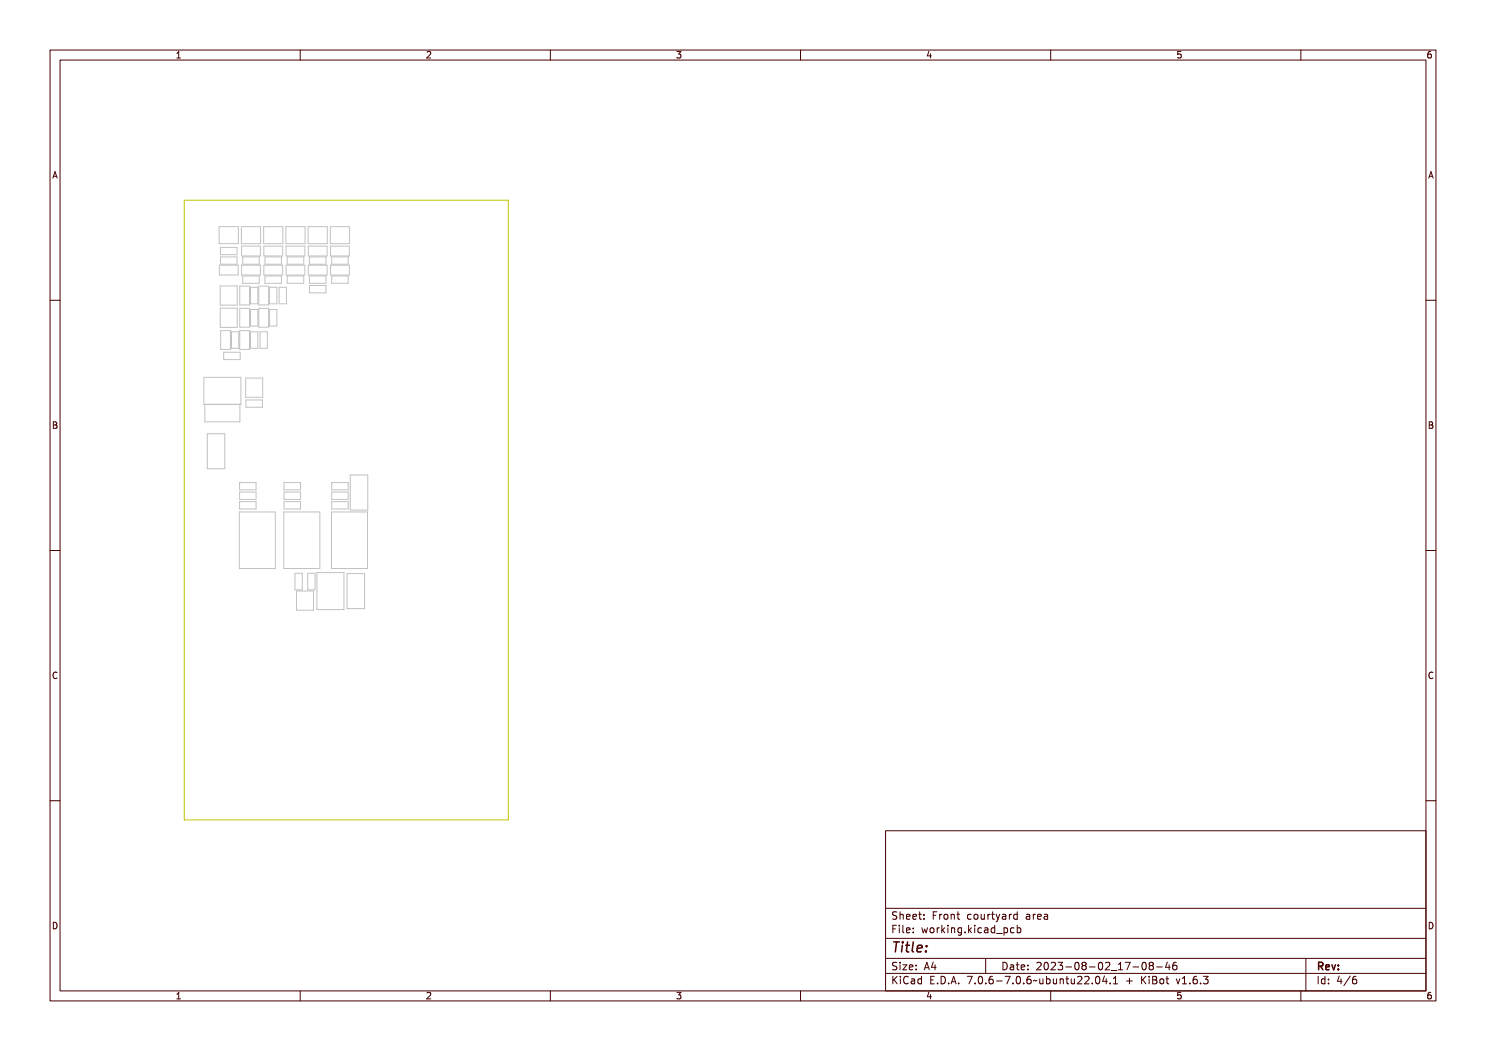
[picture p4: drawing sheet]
<svg xmlns="http://www.w3.org/2000/svg" width="297mm" height="210mm" viewBox="0 0 297 210" stroke-linecap="round" stroke-linejoin="round" font-family="sans-serif">
<g fill="none" stroke="#c2c2c2" stroke-width=".2">
<path d="M43.8 45.3h3.8v3.4h-3.8zM43.8 53h3.8v2h-3.8zM44 57.1h3.4v3.9h-3.4zM44.1 51.3h3.3v1.5h-3.3zM44.1 49.4h3.3v1.5h-3.3zM47.9 57.2h2v3.7h-2zM48.2 45.3h3.9v3.4h-3.9zM48.3 53h3.7v2h-3.7zM48.3 49.2h3.7v1.9h-3.7zM48.5 51.3h3.3v1.5h-3.3zM48.5 55.2h3.3v1.4h-3.3zM50.1 57.4h1.4v3.3h-1.4z"/>
<path d="M51.7 57.2h2v3.7h-2zM52.7 45.3h3.8v3.4h-3.8zM52.7 53h3.8v2h-3.8zM52.7 49.2h3.8v1.9h-3.8zM53 51.3h3.3v1.5h-3.3zM53 55.2h3.3v1.4h-3.3zM53.9 57.4h1.4v3.3h-1.4zM55.8 57.4h1.4v3.3h-1.4zM57.1 45.3h3.9v3.4h-3.9zM57.2 53h3.7v2h-3.7zM57.2 49.2h3.7v1.9h-3.7zM57.4 51.3h3.3v1.5h-3.3z"/>
<path d="M57.4 55.2h3.3v1.4h-3.3zM61.6 45.3h3.8v3.4h-3.8zM61.6 53h3.8v2h-3.8zM61.6 49.2h3.8v1.9h-3.8zM61.9 51.3h3.2v1.5h-3.2zM61.9 55.2h3.2v1.4h-3.2zM61.9 57.1h3.2v1.4h-3.2zM66 45.3h3.9v3.4h-3.9zM66.1 53h3.7v2h-3.7zM66.1 49.2h3.7v1.9h-3.7zM66.3 51.3h3.3v1.5h-3.3zM66.3 55.2h3.3v1.4h-3.3z"/>
<path d="M40.8 75.4h7.3v5.4h-7.3zM44 61.6h3.4v3.8h-3.4zM44.1 66.1h2v3.7h-2zM44.7 70.4h3.3v1.4h-3.3zM46.3 66.3h1.4v3.3h-1.4zM47.9 66.1h2v3.7h-2zM47.9 61.6h2v3.8h-2zM49.1 75.5h3.4v3.9h-3.4zM49.2 79.9h3.2v1.5h-3.2zM50.1 61.9h1.4v3.2h-1.4zM50.1 66.3h1.4v3.3h-1.4zM51.7 61.6h2v3.8h-2z"/>
<path d="M52 66.3h1.4v3.3h-1.4zM53.9 61.9h1.4v3.2h-1.4zM40.9 80.8v3.5h7.1v-3.5M41.4 86.7h3.5v7h-3.5zM47.9 98.3h3.3v1.5h-3.3zM47.9 96.4h3.3v1.5h-3.3zM56.8 98.3h3.3v1.5h-3.3zM56.8 96.4h3.3v1.5h-3.3zM66.3 98.3h3.3v1.5h-3.3zM66.3 96.4h3.3v1.5h-3.3zM70 94.9h3.5v7h-3.5zM47.8 102.3h7.2v11.3h-7.2z"/>
<path d="M47.9 100.2h3.3v1.5h-3.3zM56.7 102.3h7.2v11.3h-7.2zM56.8 100.2h3.3v1.5h-3.3zM59 114.6h1.4v3.3h-1.4zM59.3 118.1h3.4v3.8h-3.4zM61.5 114.6h1.5v3.3h-1.5zM63.3 114.4h5.4v7.4h-5.4zM66.3 102.3h7.1v11.3h-7.1zM66.3 100.2h3.3v1.5h-3.3zM69.4 114.6h3.5v7h-3.5z"/>
</g>
<path d="M36.8 40h64.8v123.8h-64.8z" fill="none" stroke="#c2c200" stroke-width=".2"/>
<g fill="none" stroke="#480000" stroke-width=".2">
<path d="M10 10h277v190h-277zM12 12h273v186h-273zM60 10v2M110 10v2M160 10v2M210 10v2M260 10v2M10 60h2M285 60h2M10 110h2M285 110h2M10 160h2"/>
<path d="M285 160h2M177 166h108v32h-108zM60 198v2M110 198v2M160 198v2M177 181.5h108M177 187.5h108M177 191.5h108M177 194.5h108M178.1 195.2h.2v.6l.6-.6h.3l-.6 .6 .6 .8h-.2l-.5-.7-.2 .2v.5h-.2zM178.2 185h.9v.2h-.7v.4h.6v.2h-.6v.7h-.2zM178.3 182.4l.5-.1h.2v.2a.31 .31 0 0 0-.5-.1 .31 .31 0 0 0 0 .5 .5 .5 0 0 1 .6 .6 .5 .5 0 0 1-.8 .2l-.1-.2a.34 .34 0 0 0 .4 .1 .34 .34 0 0 0 .1-.5 .47 .47 0 0 1-.5-.2 .47 .47 0 0 1 .1-.5z"/>
<path d="M178.3 192.5l.5-.1h.2v.2a.31 .31 0 0 0-.5-.1 .31 .31 0 0 0 0 .5 .5 .5 0 0 1 .6 .6 .5 .5 0 0 1-.8 .2l-.1-.2a.34 .34 0 0 0 .4 .1 .34 .34 0 0 0 .1-.5 .47 .47 0 0 1-.5-.2 .47 .47 0 0 1 .1-.5zM179.4 182.2h.2v.6a.35 .35 0 0 1 .4-.1 .35 .35 0 0 1 .2 .4v.6h-.2v-.8h-.4v.8h-.2zM179.5 185.4h.4v.9h.4v.2h-.9v-.2h.3v-.8h-.2zM179.5 192.8h.4v.9h.4v.1h-.9v-.1h.3v-.8h-.2zM179.5 195.6h.4v.9h.4v.1h-.9v-.1h.3v-.8h-.2zM179.7 184.9h.2v.3h-.2zM179.7 192.3h.2v.3h-.2zM179.7 195.1h.2v.3h-.2zM180.6 184.9h.4v1.3l.4 .1v.2l-.5-.2v-1.2h-.3zM180.6 192.8h.8l-.6 .9h.6v.1h-.8l.6-.9h-.6zM180.7 182.8l.1-.1a.49 .49 0 0 1 .5 0 .49 .49 0 0 1 .2 .5h-.8a.42 .42 0 0 0 .3 .4 .42 .42 0 0 0 .4-.1 .47 .47 0 0 1-.4 .3 .47 .47 0 0 1-.4-.3zM180.7 195.4a.4 .4 0 0 1 .4-.3 .4 .4 0 0 1 .4 .3 .56 .56 0 0 0-.8 .4 .56 .56 0 0 0 .5 .7l.3-.1a.43 .43 0 0 1-.5 .3 .43 .43 0 0 1-.4-.4v-.6z"/>
<path d="M180.8 182.9l.4-.1 .1 .3h-.6zM181.8 195.6l.3-.1a.43 .43 0 0 1 .5 .5v.6h-.1v-.1a.38 .38 0 0 1-.5 .2 .38 .38 0 0 1-.2-.5 .38 .38 0 0 1 .4-.2h.3a.35 .35 0 0 0-.3-.4 .35 .35 0 0 0-.4 .2zM181.9 182.8l.1-.1a.49 .49 0 0 1 .5 0 .49 .49 0 0 1 .2 .5h-.8a.42 .42 0 0 0 .3 .4 .42 .42 0 0 0 .5-.1 .47 .47 0 0 1-.5 .3 .47 .47 0 0 1-.4-.3zM181.9 185.5l.1-.1a.49 .49 0 0 1 .5 0 .49 .49 0 0 1 .2 .5h-.8a.42 .42 0 0 0 .3 .4 .42 .42 0 0 0 .5-.1 .47 .47 0 0 1-.5 .3 .47 .47 0 0 1-.4-.3zM181.9 192.9l.1-.1a.49 .49 0 0 1 .5 0 .49 .49 0 0 1 .2 .5h-.8a.42 .42 0 0 0 .3 .4 .42 .42 0 0 0 .5-.1 .47 .47 0 0 1-.5 .3 .47 .47 0 0 1-.4-.3zM182 196.2l.5-.1a.31 .31 0 0 1-.2 .4 .31 .31 0 0 1-.4-.1zM182 182.9l.4-.1 .1 .3h-.6zM182 185.6l.4-.1 .1 .3h-.6zM182 193l.4-.1 .1 .3h-.6zM183 195.7l.4-.2 .2 .2v-.6h.2v1.5h-.2v-.1a.42 .42 0 0 1-.5 .1 .42 .42 0 0 1-.2-.5zM183.2 195.8l.1-.1a.4 .4 0 0 1 .3 .4 .4 .4 0 0 1-.3 .4l-.2-.2zM183.2 182.3h.2v.4h.4v.1h-.4v.7l.4 .1v.1h-.4l-.1-.1-.1-.8h-.3v-.1h.3z"/>
<path d="M183.3 185.4h.2v.3h-.2zM183.3 186.2h.2v.3h-.2zM183.3 192.8h.2v.3h-.2zM183.3 193.6h.2v.2h-.2zM184.5 182.7h.2v.3h-.2zM184.5 183.5h.2v.2h-.2zM185.2 185.4h.2l.2 .8 .1-.5h.2l.2 .5 .1-.8h.2l-.2 1.1h-.2l-.2-.7-.2 .7h-.1zM185.4 195.2h.9v.2h-.7v.4h.6v.2h-.6v.5h.7v.1h-.9zM185.7 192.4h.2l.5 1.4h-.2l-.1-.3h-.5l-.1 .3h-.2zM185.8 192.6l.2 .7h-.4zM186.6 182.3h.9v.2h-.7v.4h.6v.2h-.6v.6h-.2zM186.8 185.6l.1-.1a.39 .39 0 0 1 .4 .4 .39 .39 0 0 1-.4 .4l-.1-.2z"/>
<path d="M186.9 196.4h.2v.2h-.2zM187.1 192.4h.2v.9h.2v.2h-.2v.3h-.2v-.3h-.6zM187.1 192.6v.7h-.4zM187.8 195.2a.76 .76 0 0 1 .9 .7 .76 .76 0 0 1-.9 .7zM188 195.4a.57 .57 0 0 1 .5 .5 .57 .57 0 0 1-.5 .6zM188 182.7h.2v.2v-.1a.29 .29 0 0 1 .3-.2 .29 .29 0 0 1 .3 .3 .37 .37 0 0 0-.5-.1 .37 .37 0 0 0-.1 .4v.5h-.2zM188 185.4h.2v.2v-.1a.29 .29 0 0 1 .3-.2 .29 .29 0 0 1 .3 .3 .37 .37 0 0 0-.5-.1 .37 .37 0 0 0-.1 .4v.6h-.2zM189.1 184.9h.1v.9l.5-.4h.2l-.4 .4 .5 .7h-.2l-.4-.6-.2 .1v.5h-.1zM189.2 182.9l.1-.1a.39 .39 0 0 1 .4 .4 .39 .39 0 0 1-.4 .4l-.1-.2zM189.3 196.4h.3v.2h-.3zM190.2 182.7h.2v.1a.35 .35 0 0 1 .4-.1 .35 .35 0 0 1 .3 .4v.6h-.2l-.1-.8h-.3l-.1 .8h-.2zM190.3 185.4h.4v.9h.4v.2h-.9v-.2h.4v-.8h-.3z"/>
<path d="M190.5 195.2h.3l.4 1.4h-.2l-.1-.3h-.5l-.1 .3h-.2zM190.6 184.9h.1v.3h-.1zM190.6 195.4l.2 .7h-.4zM191.4 185.4h.2v.1a.35 .35 0 0 1 .4-.1 .35 .35 0 0 1 .3 .4v.7h-.2l-.1-.9h-.3l-.1 .9h-.2zM191.7 182.3h.1v.4h.4v.1h-.4v.7l.4 .1v.1h-.4l-.1-.1v-.8h-.3v-.1h.3zM191.7 196.4h.3v.2h-.3zM192.7 185.5l.3-.2 .3 .2v-.1h.2v1a.53 .53 0 0 1-.8 .4v-.2a.36 .36 0 0 0 .4 .1 .36 .36 0 0 0 .2-.4l-.1 .1a.53 .53 0 0 1-.7-.3 .53 .53 0 0 1 .2-.6zM192.8 185.6l.1-.1a.39 .39 0 0 1 .4 .4 .39 .39 0 0 1-.4 .4l-.1-.2zM193.8 195.2h.9l-.5 1.4h-.2l.5-1.2h-.7zM194 182.8a.39 .39 0 0 1 .4-.2 .39 .39 0 0 1 .3 .3 .4 .4 0 0 0-.6 0 .4 .4 0 0 0 0 .6 .4 .4 0 0 0 .6 0 .45 .45 0 0 1-.6 .3 .45 .45 0 0 1-.3-.6zM194.1 186.2h.3v.3h-.3zM195.1 184.9h.2v.9l.4-.4h.3l-.5 .4 .5 .7h-.2l-.4-.6-.1 .1v.5h-.2z"/>
<path d="M195.2 182.9l.1-.1a.39 .39 0 0 1 .4 .4 .39 .39 0 0 1-.4 .4l-.1-.2zM195.3 196.4h.3v.2h-.3zM196.2 182.7h.2v.8l.2 .1 .3-.2v-.7h.2v1h-.2v-.1a.35 .35 0 0 1-.4 .2 .35 .35 0 0 1-.3-.5zM196.3 185.4h.5v.9h.3v.2h-.9v-.2h.4v-.8h-.3zM196.3 195.4a.57 .57 0 0 1 .7 0 .57 .57 0 0 1 .1 .8 .5 .5 0 0 1-.6 .5 .5 .5 0 0 1-.3-.8zM196.5 195.4a.61 .61 0 0 1 .4 1l-.1 .1a.61 .61 0 0 1-.4-1zM196.6 184.9h.2v.3h-.2zM197 191.5v3M197.6 185.5a.39 .39 0 0 1 .4-.2 .39 .39 0 0 1 .3 .3 .4 .4 0 0 0-.6 0 .4 .4 0 0 0 0 .6 .4 .4 0 0 0 .6 0 .45 .45 0 0 1-.6 .3 .45 .45 0 0 1-.3-.6zM197.6 182.7h.2v.2v-.1a.29 .29 0 0 1 .4-.2 .29 .29 0 0 1 .2 .3 .37 .37 0 0 0-.4-.1 .37 .37 0 0 0-.2 .4v.5h-.2zM197.7 196.4h.3v.2h-.3zM198.7 185.4l.2-.1a.43 .43 0 0 1 .6 .5v.7h-.2v-.2a.38 .38 0 0 1-.5 .2 .38 .38 0 0 1-.2-.5 .38 .38 0 0 1 .5-.2h.2a.35 .35 0 0 0-.3-.4 .35 .35 0 0 0-.3 .2z"/>
<path d="M198.7 195.4a.38 .38 0 0 1 .4-.3 .38 .38 0 0 1 .3 .3 .43 .43 0 0 0-.5 0 .43 .43 0 0 0-.1 .5 .46 .46 0 0 1 .7 .1 .46 .46 0 0 1-.2 .6 .46 .46 0 0 1-.7-.2zM198.8 186l.5-.1a.31 .31 0 0 1-.1 .4 .31 .31 0 0 1-.4-.1zM198.9 182.3h.2v.4h.4v.1h-.4v.7l.4 .1v.1h-.4l-.2-.1v-.8h-.3v-.1h.3zM199.8 182.7h.1l.4 .8 .3-.8h.2l-.3 .7a.68 .68 0 0 1-.7 .8l.4-.5zM199.9 185.5l.3-.2 .3 .2v-.6h.2v1.6h-.2v-.2a.42 .42 0 0 1-.5 .1 .42 .42 0 0 1-.2-.5zM200 196h.5v.2h-.5zM200 185.6l.1-.1a.39 .39 0 0 1 .4 .4 .39 .39 0 0 1-.4 .4l-.1-.2zM200.1 192.4a.76 .76 0 0 1 1 .7 .76 .76 0 0 1-1 .7zM200.3 192.6a.57 .57 0 0 1 .6 .5 .57 .57 0 0 1-.6 .6zM200.9 186.8l1.2 .1zM201 195.2h.9l-.5 1.4h-.2l.5-1.2h-.7zM201.1 182.7l.2-.1a.43 .43 0 0 1 .6 .5v.6h-.2v-.1a.38 .38 0 0 1-.5 .2 .38 .38 0 0 1-.2-.5 .38 .38 0 0 1 .5-.2h.2a.35 .35 0 0 0-.2-.4 .35 .35 0 0 0-.4 .2z"/>
<path d="M201.2 183.3l.5-.1a.31 .31 0 0 1-.1 .4 .31 .31 0 0 1-.4-.1zM201.4 192.8l.3-.1a.43 .43 0 0 1 .5 .5v.6h-.1v-.1a.38 .38 0 0 1-.5 .2 .38 .38 0 0 1-.2-.5 .38 .38 0 0 1 .4-.2h.3a.35 .35 0 0 0-.3-.4 .35 .35 0 0 0-.4 .2zM201.6 193.4l.5-.1a.31 .31 0 0 1-.2 .4 .31 .31 0 0 1-.4-.1zM202.2 185.4h.2v.1a.53 .53 0 0 1 .8 .3 .53 .53 0 0 1-.6 .7l-.2-.2v.6h-.2zM202.4 182.7h.2v.2l.1-.1a.29 .29 0 0 1 .3-.2 .29 .29 0 0 1 .2 .3 .37 .37 0 0 0-.4-.1 .37 .37 0 0 0-.2 .4v.5h-.2zM202.5 185.6l.1-.1a.4 .4 0 0 1 .4 .4 .4 .4 0 0 1-.4 .4l-.2-.2zM202.5 196.4h.3v.2h-.3zM202.8 192.4h.2v.4h.4v.1h-.4v.7l.4 .1v.1h-.4l-.2-.1v-.8h-.3v-.1h.3zM203.5 182.8l.3-.2 .3 .2v-.6h.2v1.5h-.2v-.1a.42 .42 0 0 1-.5 .1 .42 .42 0 0 1-.2-.5zM203.5 195.4a.57 .57 0 0 1 .8 0 .57 .57 0 0 1 0 .8 .5 .5 0 0 1-.6 .5 .5 .5 0 0 1-.3-.8zM203.6 185.5a.39 .39 0 0 1 .4-.2 .39 .39 0 0 1 .3 .3 .4 .4 0 0 0-.5 0 .4 .4 0 0 0 0 .6 .4 .4 0 0 0 .5 0 .45 .45 0 0 1-.6 .3 .45 .45 0 0 1-.2-.6zM203.6 182.9l.1-.1a.4 .4 0 0 1 .4 .4 .4 .4 0 0 1-.4 .4l-.1-.2z"/>
<path d="M203.7 195.4a.61 .61 0 0 1 .4 1l-.1 .1a.61 .61 0 0 1-.3-1zM203.9 192.9l.1-.1a.49 .49 0 0 1 .5 0 .49 .49 0 0 1 .2 .5h-.8a.42 .42 0 0 0 .3 .4 .42 .42 0 0 0 .5-.1 .47 .47 0 0 1-.5 .3 .47 .47 0 0 1-.4-.3zM204 193l.4-.1 .1 .3h-.6zM204.7 184.9h.1v.6a.53 .53 0 0 1 .8 .3 .53 .53 0 0 1-.6 .7l-.2-.2v.2h-.1zM204.9 185.6l.1-.1a.39 .39 0 0 1 .4 .4 .39 .39 0 0 1-.4 .4l-.1-.2zM204.9 196.4h.3v.2h-.3zM205.3 192.8h.2v.3h-.2zM205.3 193.6h.2v.2h-.2zM205.9 182.7l.3-.1a.43 .43 0 0 1 .5 .5v.6h-.2v-.1a.38 .38 0 0 1-.5 .2 .38 .38 0 0 1-.2-.5 .38 .38 0 0 1 .5-.2h.2a.35 .35 0 0 0-.2-.4 .35 .35 0 0 0-.4 .2zM205.9 195.4a.38 .38 0 0 1 .4-.3 .38 .38 0 0 1 .3 .3 .43 .43 0 0 0-.5 0 .43 .43 0 0 0-.1 .5 .46 .46 0 0 1 .7 .1 .46 .46 0 0 1-.2 .6 .46 .46 0 0 1-.6-.2zM206.1 183.3l.4-.1a.31 .31 0 0 1-.1 .4 .31 .31 0 0 1-.4-.1zM207 196l1-.1a.49 .49 0 0 1-.8 .1l-.2 .2z"/>
<path d="M207.2 182.7h.2v.2l.1-.1a.29 .29 0 0 1 .3-.2 .29 .29 0 0 1 .2 .3 .37 .37 0 0 0-.4-.1 .37 .37 0 0 0-.2 .4v.5h-.2zM207.4 192.5a.53 .53 0 0 1 .8 .1 .53 .53 0 0 1-.3 .7l-.3 .4h.7v.1h-.9l.3-.5a.4 .4 0 0 0 .3-.4 .4 .4 0 0 0-.3-.4l-.3 .2zM208.3 195.6h.1l.1 .8 .2 .1 .2-.2v-.7h.2v1h-.2v-.1a.35 .35 0 0 1-.4 .2 .35 .35 0 0 1-.2-.5zM208.3 182.8l.2-.1a.49 .49 0 0 1 .5 0 .49 .49 0 0 1 .2 .5h-.8a.42 .42 0 0 0 .3 .4 .42 .42 0 0 0 .4-.1 .47 .47 0 0 1-.4 .3 .47 .47 0 0 1-.4-.3zM208.5 182.9l.3-.1 .2 .3h-.6zM208.7 192.6a.57 .57 0 0 1 .7 0 .57 .57 0 0 1 .1 .8 .5 .5 0 0 1-.6 .5 .5 .5 0 0 1-.3-.8zM208.9 192.6a.61 .61 0 0 1 .3 1l-.1 .1a.61 .61 0 0 1-.3-1zM209.5 195.1h.2v.6a.53 .53 0 0 1 .7 .3 .53 .53 0 0 1-.6 .7l-.1-.2v.1h-.2zM209.5 182.7l.3-.1a.43 .43 0 0 1 .5 .5v.6h-.2v-.1a.38 .38 0 0 1-.5 .2 .38 .38 0 0 1-.2-.5 .38 .38 0 0 1 .5-.2h.2a.35 .35 0 0 0-.2-.4 .35 .35 0 0 0-.4 .2zM209.7 183.3l.4-.1a.31 .31 0 0 1-.1 .4 .31 .31 0 0 1-.4-.1zM209.7 195.8l.1-.1a.4 .4 0 0 1 .4 .4 .4 .4 0 0 1-.4 .4l-.1-.2zM209.8 192.5a.53 .53 0 0 1 .8 .1 .53 .53 0 0 1-.3 .7l-.3 .4h.7v.1h-.9l.3-.5a.4 .4 0 0 0 .3-.4 .4 .4 0 0 0-.3-.4l-.3 .2z"/>
<path d="M210 198v2M210.7 195.6h.2v.8l.2 .1 .2-.2v-.7h.2v1h-.2v-.1a.35 .35 0 0 1-.4 .2 .35 .35 0 0 1-.2-.5zM211 192.4a.46 .46 0 0 1 .6 0 .46 .46 0 0 1 .1 .6l-.1 .1a.47 .47 0 0 1 .2 .7 .47 .47 0 0 1-.7 0l-.1-.2a.35 .35 0 0 0 .5 .1 .35 .35 0 0 0 0-.5h-.3v-.2a.29 .29 0 0 0 .4-.1 .29 .29 0 0 0-.1-.4 .29 .29 0 0 0-.4 .1h-.1zM211.9 195.6h.2v.1a.35 .35 0 0 1 .4-.1 .35 .35 0 0 1 .2 .4v.6h-.2v-.8h-.4v.8h-.2zM212.4 193.2h.5v.2h-.5zM213.3 195.2h.2v.4h.4v.1h-.4v.7l.4 .1v.1h-.4l-.2-.1v-.8h-.3v-.1h.3zM213.5 192.6a.57 .57 0 0 1 .7 0 .57 .57 0 0 1 .1 .8 .5 .5 0 0 1-.6 .5 .5 .5 0 0 1-.3-.8zM213.7 192.6a.61 .61 0 0 1 .3 1v.1a.61 .61 0 0 1-.4-1zM214.3 195.6h.2v.8l.2 .1 .2-.2v-.7h.2v1h-.2v-.1a.35 .35 0 0 1-.4 .2 .35 .35 0 0 1-.2-.5zM214.7 192.5a.41 .41 0 0 1 .7-.1 .41 .41 0 0 1-.2 .7 .42 .42 0 0 1 .2 .6 .42 .42 0 0 1-.7 0 .42 .42 0 0 1 .2-.6l-.3-.2zM215.5 195.3a.53 .53 0 0 1 .8 .1 .53 .53 0 0 1-.3 .7l-.3 .4h.6v.1h-.9l.4-.5a.4 .4 0 0 0 .3-.4 .4 .4 0 0 0-.3-.4l-.3 .2zM216 193.2h.5v.2h-.5z"/>
<path d="M216.7 195.3a.53 .53 0 0 1 .8 .1 .53 .53 0 0 1-.3 .7l-.3 .4h.6v.1h-.9l.4-.5a.4 .4 0 0 0 .3-.4 .4 .4 0 0 0-.3-.4l-.3 .2zM217.1 192.6a.57 .57 0 0 1 .7 0 .57 .57 0 0 1 .1 .8 .5 .5 0 0 1-.6 .5 .5 .5 0 0 1-.3-.8zM217.3 192.6a.61 .61 0 0 1 .3 1v.1a.61 .61 0 0 1-.4-1zM218.2 196.4h.2v.2h-.2zM218.2 192.5a.53 .53 0 0 1 .8 .1 .53 .53 0 0 1-.3 .7l-.3 .4h.7v.1h-.9l.3-.5a.4 .4 0 0 0 .4-.4 .4 .4 0 0 0-.4-.4l-.3 .2zM219.2 195.4a.57 .57 0 0 1 .7 0 .57 .57 0 0 1 .1 .8 .5 .5 0 0 1-.7 .5 .5 .5 0 0 1-.3-.8zM219.2 194.2l1.3 .1zM219.4 195.4a.61 .61 0 0 1 .3 1l-.1 .1a.61 .61 0 0 1-.3-1zM220.7 192.5l.5-.1v1.3h.3v.1h-.8v-.1h.3v-1.1h-.3zM220.8 195.2h.2v.9h.2v.2h-.2v.3h-.2v-.3h-.6zM220.8 195.4v.7h-.4zM221.8 196.4h.2v.2h-.2z"/>
<path d="M221.8 192.4h.9l-.5 1.4h-.2l.5-1.2h-.7zM222.8 195.3l.5-.1v1.3h.3v.1h-.8v-.1h.3v-1.1h-.3zM223.2 193.2h.5v.2h-.5zM224.3 192.6a.57 .57 0 0 1 .8 0 .57 .57 0 0 1 0 .8 .5 .5 0 0 1-.6 .5 .5 .5 0 0 1-.3-.8zM224.5 192.6a.61 .61 0 0 1 .4 1l-.1 .1a.61 .61 0 0 1-.3-1zM225.4 195.5h.2v.4h.4v.2h-.4v.4h-.2v-.4h-.4v-.2h.4zM225.5 192.5a.41 .41 0 0 1 .7-.1 .41 .41 0 0 1-.2 .7 .42 .42 0 0 1 .2 .6 .42 .42 0 0 1-.7 0 .42 .42 0 0 1 .2-.6l-.3-.2zM226.8 193.2h.5v.2h-.5zM227.5 195.2h.2v.6l.6-.6h.2l-.6 .6 .6 .8h-.2l-.5-.7-.1 .2v.5h-.2zM228.4 192.4h.2v.9h.2v.2h-.2v.3h-.2v-.3h-.6zM228.4 192.6v.7h-.5zM228.8 195.6h.4v.9h.4v.1h-.9v-.1h.4v-.8h-.3z"/>
<path d="M229.1 195.1h.1v.3h-.1zM229.1 192.6a.38 .38 0 0 1 .4-.3 .38 .38 0 0 1 .3 .3 .43 .43 0 0 0-.5 0 .43 .43 0 0 0-.1 .5 .46 .46 0 0 1 .7 .1 .46 .46 0 0 1-.2 .6 .46 .46 0 0 1-.6-.2zM229.9 195.2h.4a.35 .35 0 0 1 .5 .2 .35 .35 0 0 1-.3 .5 .41 .41 0 0 1 .3 .5 .41 .41 0 0 1-.5 .2h-.4zM230.1 196h.2a.27 .27 0 0 1 .3 .2 .27 .27 0 0 1-.3 .3h-.2zM230.1 195.4h.2a.23 .23 0 0 1 .3 .2 .23 .23 0 0 1-.3 .2h-.2zM231.2 193.2h1.1M231.3 195.8l.1-.1a.39 .39 0 0 1 .4 .4 .39 .39 0 0 1-.4 .4l-.1-.2zM232.6 195.2h.1v.4h.4v.1h-.4l.1 .7 .3 .1v.1h-.3l-.2-.1v-.8h-.3v-.1h.3zM233.3 192.2l-.3 1.1h.9M233.7 192.8v1M234.6 195.6h.2l.3 .9 .4-.9h.2l-.4 1h-.3zM235.1 192.3l-.4 .1a1.01 1.01 0 0 0 0 1.4l.5-.2v-.5l-.2-.2h-.3l-.3 .2"/>
<path d="M236 195.3l.5-.1v1.3h.3v.1h-.8v-.1h.3v-1.1h-.3zM237.4 196.4h.3v.2h-.3zM238.4 195.4a.38 .38 0 0 1 .4-.3 .38 .38 0 0 1 .3 .3 .43 .43 0 0 0-.5 0 .43 .43 0 0 0-.1 .5 .46 .46 0 0 1 .7 .1 .46 .46 0 0 1-.2 .6 .46 .46 0 0 1-.7-.2zM239.8 196.4h.3v.2h-.3zM240.7 195.2a.46 .46 0 0 1 .6 0 .46 .46 0 0 1 .1 .6l-.1 .1a.47 .47 0 0 1 .2 .7 .47 .47 0 0 1-.7 0l-.1-.2a.35 .35 0 0 0 .5 .1 .35 .35 0 0 0 0-.5l-.3-.1v-.1a.29 .29 0 0 0 .4-.1 .29 .29 0 0 0-.1-.4 .29 .29 0 0 0-.4 .1h-.1zM260 198v2M261 191.5v6.5M263.2 195.2h.8v.2h-.3v1.1h.3v.1h-.8v-.1h.3v-1.1h-.3zM264.4 195.7l.3-.2 .3 .2v-.6h.2v1.5h-.2v-.1a.42 .42 0 0 1-.5 .1 .42 .42 0 0 1-.2-.5zM264.6 195.8l.1-.1a.4 .4 0 0 1 .3 .4 .4 .4 0 0 1-.3 .4l-.2-.2zM265.9 195.6h.2v.3h-.2zM265.9 196.4h.2v.2h-.2z"/>
<path d="M268.5 195.2h.2v.9h.2v.2h-.2v.3h-.2v-.3h-.6zM268.5 195.4v.7h-.4zM269.9 195.2h.2l-.8 1.6h-.2zM270.5 195.4a.38 .38 0 0 1 .4-.3 .38 .38 0 0 1 .3 .3 .43 .43 0 0 0-.5 0 .43 .43 0 0 0-.2 .5 .46 .46 0 0 1 .7 .1 .46 .46 0 0 1-.2 .6 .46 .46 0 0 1-.6-.2z"/>
<circle cx="187" cy="185.9" r=".53"/>
<circle cx="189.4" cy="183.2" r=".53"/>
<circle cx="195.4" cy="183.2" r=".53"/>
<circle cx="196.7" cy="195.9" r=".13"/>
<circle cx="199.1" cy="196.2" r=".32"/>
<circle cx="203.9" cy="195.9" r=".13"/>
<circle cx="206.3" cy="196.2" r=".32"/>
<circle cx="209" cy="193.1" r=".13"/>
<circle cx="213.8" cy="193.1" r=".13"/>
<circle cx="215" cy="193.4" r=".29"/>
<circle cx="215" cy="192.8" r=".25"/>
<circle cx="217.4" cy="193.1" r=".13"/>
<circle cx="219.5" cy="195.9" r=".13"/>
<circle cx="224.7" cy="193.1" r=".13"/>
<circle cx="225.9" cy="193.4" r=".29"/>
<circle cx="225.9" cy="192.8" r=".25"/>
<circle cx="229.5" cy="193.4" r=".32"/>
<circle cx="231.5" cy="196.1" r=".53"/>
<circle cx="238.8" cy="196.2" r=".32"/>
<circle cx="270.9" cy="196.2" r=".32"/>
</g>
<g fill="none" stroke="#480000" stroke-width=".3">
<path d="M178.1 188.4h1.4v.2h-.6v1.7h-.2v-1.7h-.6zM179.9 188.8h.7v1.3h.4v.2h-1.2v-.2h.5v-1.1h-.4zM180.3 188.3h.3v.3h-.3zM181.8 188.4h.2v.4h.6v.2h-.6v1l.6 .1v.2a.55 .55 0 0 1-.8-.5v-.8h-.4v-.2h.4zM183 188.3h.6l.1 1.6 .1 .2h.4v.2a.54 .54 0 0 1-.8-.5v-1.4h-.4zM184.8 189a.65 .65 0 0 1 .8-.1 .65 .65 0 0 1 .3 .7h-1.1a.56 .56 0 0 0 .4 .5 .56 .56 0 0 0 .6-.1v.2a.81 .81 0 0 1-1.1-.1 .81 .81 0 0 1 .1-1.1zM185 189.1l.4-.1 .2 .4h-.8zM186.7 188.9h.3v.4h-.3zM186.7 189.9h.3v.4h-.3zM263.1 192.4a.73 .73 0 0 1 .9 .2v.3l-.3 .3 .5 .6h-.2l-.3-.4-.2-.2h-.2v.6h-.2zM263.3 192.6h.2a.26 .26 0 0 1 .3 .2 .26 .26 0 0 1-.2 .3h-.3zM264.5 192.9l.1-.1a.49 .49 0 0 1 .5 0 .49 .49 0 0 1 .2 .5h-.8a.42 .42 0 0 0 .3 .4 .42 .42 0 0 0 .4-.1 .47 .47 0 0 1-.4 .3 .47 .47 0 0 1-.4-.3z"/>
<path d="M264.6 193l.3-.1 .2 .3h-.6zM265.5 192.8h.2l.3 .9 .3-.9h.2l-.4 1h-.2zM267.1 192.8h.2v.3h-.2zM267.1 193.6h.2v.2h-.2z"/>
</g>
<text font-size="2.7" fill="#480000" x="178" y="190.3">Title:</text>
<g font-size="2" fill="#480000">
<text x="178" y="183.7">Sheet: Front courtyard area</text>
<text x="178" y="186.5">File: working.kicad_pcb</text>
<text x="178" y="193.9">Size: A4</text>
<text x="178" y="196.6">KiCad E.D.A. 7.0.6-7.0.6~ubuntu22.04.1 + KiBot v1.6.3</text>
<text x="200" y="193.9">Date: 2023-08-02_17-08-46</text>
<text x="263" y="196.6">Id: 4/6</text>
<text x="263" y="193.9">Rev:</text>
</g>
<g font-size="1.7" fill="#480000">
<text x="35" y="11.7">1</text>
<text x="85" y="11.7">2</text>
<text x="135" y="11.7">3</text>
<text x="185" y="11.7">4</text>
<text x="235" y="11.7">5</text>
<text x="285" y="11.7">6</text>
<text x="10.5" y="35.7">A</text>
<text x="285.5" y="35.7">A</text>
<text x="10.5" y="85.6">B</text>
<text x="285.5" y="85.6">B</text>
<text x="10.5" y="135.7">C</text>
<text x="285.5" y="135.7">C</text>
<text x="10.5" y="185.6">D</text>
<text x="285.5" y="185.6">D</text>
<text x="35" y="199.7">1</text>
<text x="85" y="199.7">2</text>
<text x="135" y="199.7">3</text>
<text x="185" y="199.7">4</text>
<text x="235" y="199.7">5</text>
<text x="285" y="199.7">6</text>
</g>
</svg>
